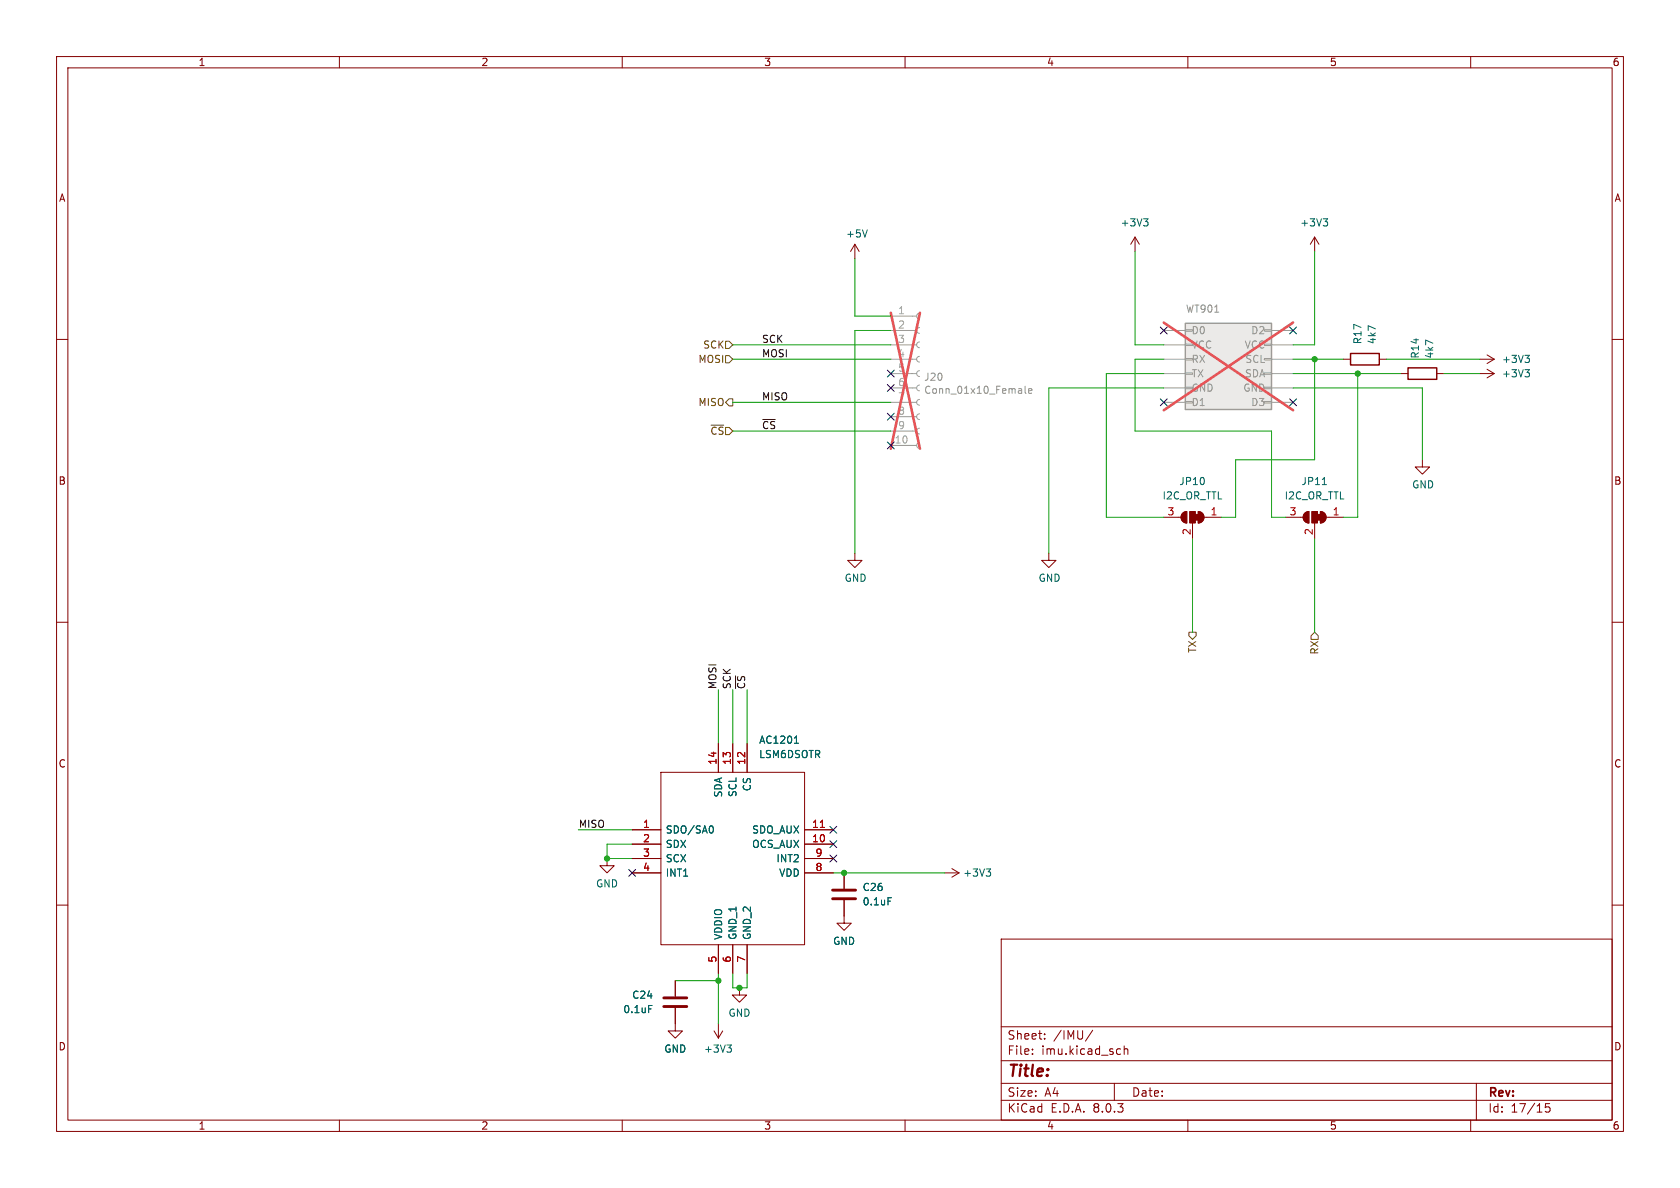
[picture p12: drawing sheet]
<svg xmlns="http://www.w3.org/2000/svg" width="297mm" height="210mm" viewBox="0 0 297 210" stroke-linecap="round" stroke-linejoin="round" font-family="sans-serif">
<g fill="none" stroke="#840000" stroke-width=".18">
<path d="M10 10h277v190h-277zM12 12h273v186h-273zM60 10v2M110 10v2M160 10v2M210 10v2M260 10v2M10 60h2M285 60h2M247.6 66h1.3M254 66h1.3M185.4 97.8v1.3h1.3l-1.3 1.2-1.3-1.2h1.3"/>
<path d="M205.7 91.4h3.1M209.1 90.7l.7-.3v2.1a1.02 1.02 0 0 1-.9-.7 1.02 1.02 0 0 1 .2-1.1zM210.8 92.5v2.8M211.8 90.4a1.02 1.02 0 0 1 1 1 1.02 1.02 0 0 1-1 1.1zM212.9 91.4h3M10 110h2M285 110h2M10 160h2M107.3 151.8v1.2h1.3l-1.3 1.3-1.3-1.3h1.3M285 160h2M119.4 178.2v4h1.2l-1.2 1.3-1.3-1.3h1.3M119.4 173.4v2.7"/>
<path d="M177 166h108v32h-108zM60 198v2M110 198v2M126.2 182.2l.8 1.3M127 181v2.5M127.8 182.2l-.8 1.3M160 198v2M177 194.5h108M177 191.5h108M177 187.5h108M177 181.5h108M182.5 186.3v.1"/>
<path d="M182.5 185.5v.1M184.7 183.6v.1M184.7 182.8v.1M193.2 182.1l-1.3 2M197 191.5v3M197.7 185.4l.4 .1M198.1 186.3l-.4 .1M198.7 185.5l.3-.1 .3 .1 .1 .9M198.7 184.9v1.5M210 198v2M260 198v2M261 191.5v6.5"/>
<path d="M274 195.1h-.8v.7l.2-.1h.5l.1 .3v.5l-.3 .1-.5-.1"/>
</g>
<path d="M248.9 65h5.1v2.1h-5.1z" fill="none" stroke="#840000" stroke-width=".25"/>
<path d="M117.3 177.9h4.1M117.3 176.4h4.1" fill="none" stroke="#840000" stroke-width=".51"/>
<path d="M114.7 177.7h.6M128.5 184.7h.8l-.4 .5M129.1 185.2l.2 .3v.3l-.2 .2" fill="none" stroke="#006464" stroke-width=".18"/>
<g fill="#840000" stroke="#840000" stroke-width=".18">
<path d="M211.3 90.9h.5v1h-.5z"/>
<path d="M211.8 90.4a1.02 1.02 0 0 1 1 1 1.02 1.02 0 0 1-1 1.1z"/>
<path d="M210.3 90.4h1v2.1h-1z"/>
<path d="M209.1 90.7l.7-.3v2.1a1.02 1.02 0 0 1-.9-.7 1.02 1.02 0 0 1 .2-1.1z"/>
</g>
<path d="M209.5 57.2h15.3v15.2h-15.3z" fill="#ebeae8"/>
<path d="M209.5 57.2h15.3v15.2h-15.3z" fill="none" stroke="#9c9b98" stroke-width=".25"/>
<g fill="none" stroke="#9c9b98" stroke-width=".18">
<path d="M157.5 58.4h4.6M157.5 55.9h4.6M162.6 57.9l-.4 .2-.1 .3 .1 .4 .4 .1M162.6 55.4l-.4 .1-.1 .4 .1 .3 .4 .2M205.7 58.4h3.8M209.5 58.3h1.3v.2h-1.3zM223.5 58.3h1.3v.2h-1.3zM224.8 58.4h3.8M157.5 61h4.6M157.5 63.5h4.6M157.5 66h4.6M157.5 68.6h4.6"/>
<path d="M157.5 71.1h4.6M157.5 78.7h4.6M157.5 76.2h4.6M157.5 73.7h4.6M162.6 78.2l-.4 .2-.1 .3 .1 .4 .4 .1M162.6 75.7l-.4 .1-.1 .4 .1 .4 .4 .1M162.6 73.2l-.4 .1-.1 .4 .1 .3 .4 .2M162.6 70.6l-.4 .2-.1 .3 .1 .4 .4 .1M162.6 68.1l-.4 .1-.1 .4 .1 .3 .4 .2M162.6 65.5l-.4 .2-.1 .3 .1 .4 .4 .1M162.6 63l-.4 .1-.1 .4 .1 .4 .4 .1M162.6 60.5l-.4 .1-.1 .4 .1 .3 .4 .2"/>
<path d="M205.7 61h3.8M205.7 63.5h3.8M205.7 66h3.8M205.7 68.6h3.8M205.7 71.1h3.8M209.5 71h1.3v.2h-1.3zM209.5 68.5h1.3v.2h-1.3zM209.5 65.9h1.3v.3h-1.3zM209.5 63.4h1.3v.2h-1.3zM209.5 60.8h1.3v.3h-1.3zM223.5 71h1.3v.2h-1.3zM223.5 68.5h1.3v.2h-1.3z"/>
<path d="M223.5 65.9h1.3v.3h-1.3zM223.5 63.4h1.3v.2h-1.3zM223.5 60.8h1.3v.3h-1.3zM224.8 61h3.8M224.8 63.5h3.8M224.8 66h3.8M224.8 68.6h3.8M224.8 71.1h3.8"/>
</g>
<path d="M157.5 55.3l5.1 24M162.6 55.3l-5.1 24M205.7 57l22.9 15.5M228.6 57l-22.9 15.5" fill="none" stroke="#e75356" stroke-width=".46"/>
<g fill="none" stroke="#840000" stroke-width=".18">
<path d="M151.1 43.2l-.7 1.3M151.1 43.2v2.5M151.1 43.2l.8 1.3M200.7 41.9l-.8 1.3M200.7 41.9v2.6M200.7 41.9l.7 1.3M232.4 41.9l-.8 1.3M232.4 41.9v2.6M232.4 41.9l.8 1.3M237.5 63.5h1.3M243.8 63.5h1.3M261.6 63.5h2.6"/>
<path d="M261.6 66h2.6M262.9 62.7l1.3 .8M262.9 65.3l1.3 .7M264.2 63.5l-1.3 .8M264.2 66l-1.3 .8M151.1 97.8v1.3h1.3l-1.3 1.2-1.2-1.2h1.2M227.3 91.4h3.1M230.7 90.7l.7-.3v2.1a1.02 1.02 0 0 1-.9-.7 1.02 1.02 0 0 1 .2-1.1zM232.4 92.5v2.8M233.4 90.4a1.02 1.02 0 0 1 1 1 1.02 1.02 0 0 1-1 1.1zM234.4 91.4h3.1M251.5 81.3v1.3h1.2l-1.2 1.2-1.3-1.2h1.3"/>
<path d="M116.8 136.5h25.4v30.5h-25.4zM127 131.4v5.1M129.5 131.4v5.1M132.1 131.4v5.1M111.8 146.7h5M111.8 149.2h5M111.8 151.8h5M111.8 154.3h5M142.2 146.7h5.1M142.2 149.2h5.1M142.2 151.8h5.1M142.2 154.3h5.1"/>
<path d="M149.2 159.1v4.1h1.3l-1.3 1.3-1.2-1.3h1.2M149.2 154.3v2.8M167 154.3h2.5M168.3 153.5l1.2 .8M169.5 154.3l-1.2 .8M119.4 173.4v2.7M119.4 178.2v2.8M127 167v5.1M129.5 167v5.1M130.7 174.6v1.3h1.3l-1.3 1.3-1.2-1.3h1.2M132.1 167v5.1"/>
</g>
<g fill="none" stroke="#006464" stroke-width=".18">
<path d="M202.2 38.7h.8l-.5 .5M202.7 39.2l.3 .2v.3l-.3 .2M233.9 38.7h.8l-.4 .5M234.5 39.2l.2 .2v.3l-.2 .2M153.3 40.6l-.4 1.3M269.6 62.8h.8l-.4 .5M269.6 65.3h.8l-.4 .5M270.1 63.3l.3 .2v.3l-.3 .3M270.1 65.8l.3 .3v.3l-.3 .2M233.8 85.7h.7M140.4 131.4h.8M140.7 130.3l.1-.2v1.3"/>
<path d="M125.8 146a.79 .79 0 0 1 0 1.3M157 158.7h.6M174.3 153.6h.8l-.4 .5M174.9 154.1l.2 .2v.3l-.2 .3M114.7 177.7h.6"/>
</g>
<path d="M181.2 68.3v1.1l.2 .1M181.8 69.1l.6-.1v-.2l-.4-.1-.2 .2 .1 .6h.5" fill="none" stroke="#939391" stroke-width=".18"/>
<path d="M145 146.3h.7" fill="none" stroke="#a90000" stroke-width=".18"/>
<g fill="#840000" stroke="#840000" stroke-width=".18">
<path d="M232.9 90.9h.5v1h-.5z"/>
<path d="M233.4 90.4a1.02 1.02 0 0 1 1 1 1.02 1.02 0 0 1-1 1.1z"/>
<path d="M231.9 90.4h1v2.1h-1z"/>
<path d="M230.7 90.7l.7-.3v2.1a1.02 1.02 0 0 1-.9-.7 1.02 1.02 0 0 1 .2-1.1z"/>
</g>
<path d="M147.2 158.9h4.1M147.2 157.4h4.1" fill="none" stroke="#840000" stroke-width=".51"/>
<path d="M238.8 62.5h5v2h-5z" fill="none" stroke="#840000" stroke-width=".25"/>
<path d="M128.3 60.3h.6l.6 .7-.6 .6h-.6zM128.3 62.9h.6l.6 .6-.6 .6h-.6zM128.9 70.5h.6v1.3h-.6l-.6-.7zM210.2 111.8h1.3v.6l-.7 .6-.6-.6zM232.4 111.8l.6 .6v.6h-1.2v-.6z" fill="none" stroke="#725600" stroke-width=".18"/>
<g fill="none" stroke="#009600" stroke-width=".18">
<path d="M151.1 45.7v10.2h6.4M157.5 58.4h-6.4v39.4M200.7 44.5v16.5h5M232.4 44.5v16.5h-3.8M129.5 61h28M129.5 63.5h28M129.5 76.2h28M129.5 71.1h28M205.7 66h-10.1v25.4h10.1M205.7 68.6h-20.3v29.2M205.7 63.5h-5v12.7h24.1v15.2h2.5M228.6 66h19"/>
<path d="M228.6 68.6h22.9v12.7M228.6 63.5h8.9M232.4 63.5v17.8h-14v10.1h-2.5M240 66v25.4h-2.5M245.1 63.5h16.5M255.3 66h6.3M210.8 95.3v16.5M232.4 95.3v16.5M127 121.9v9.5M129.5 121.9v9.5M132.1 121.9v9.5M102.2 146.7h9.6"/>
<path d="M111.8 149.2h-4.5v2.6h4.5M147.3 154.3h19.7M119.4 173.4h7.6M127 172.1v8.9M129.5 172.1v2.5h2.6v-2.5"/>
</g>
<g fill="none" stroke="#000084" stroke-width=".18">
<path d="M205.1 57.8l1.2 1.2M206.3 57.8l-1.2 1.2M228 57.8l1.2 1.2M229.2 57.8l-1.2 1.2M156.9 73.1l1.2 1.2M156.9 65.4l1.2 1.2M156.9 78.1l1.2 1.2M156.9 68l1.2 1.2M158.1 73.1l-1.2 1.2M158.1 65.4l-1.2 1.2M158.1 78.1l-1.2 1.2M158.1 68l-1.2 1.2"/>
<path d="M205.1 70.5l1.2 1.2M206.3 70.5l-1.2 1.2M228 70.5l1.2 1.2M229.2 70.5l-1.2 1.2M111.2 153.7l1.2 1.2M112.4 153.7l-1.2 1.2M146.7 151.2l1.2 1.2M146.7 146.1l1.2 1.2M146.7 148.6l1.2 1.2M147.9 151.2l-1.2 1.2M147.9 146.1l-1.2 1.2M147.9 148.6l-1.2 1.2"/>
</g>
<g fill="#009600" stroke="#009600" stroke-width=".18">
<circle cx="149.2" cy="154.3" r=".46"/>
<circle cx="130.7" cy="174.6" r=".46"/>
<circle cx="107.3" cy="151.8" r=".46"/>
<circle cx="127" cy="173.4" r=".46"/>
<circle cx="232.4" cy="63.5" r=".46"/>
<circle cx="240" cy="66" r=".46"/>
</g>
<text font-size="2.8" fill="#840000" x="178" y="190.9">Title:</text>
<g font-size="2.1" fill="#840000">
<text x="178" y="184">Sheet:</text>
<text x="186.2" y="184">/IMU/</text>
<text x="178" y="186.7">File:</text>
<text x="184.1" y="186.7">imu.kicad_sch</text>
<text x="178" y="196.9">KiCad</text>
<text x="178" y="194.1">Size:</text>
<text x="184.7" y="194.1">A4</text>
<text x="185.7" y="196.9">E.D.A.</text>
<text x="193.3" y="196.9">8.0.3</text>
<text x="200" y="194.1">Date:</text>
<text x="263" y="194.3">Rev:</text>
<text x="263" y="196.9">Id:</text>
<text x="267.1" y="196.9">17/15</text>
</g>
<g font-size="1.8" fill="#840000">
<text x="35" y="11.9">1</text>
<text x="85" y="11.9">2</text>
<text x="135" y="11.9">3</text>
<text x="185" y="11.9">4</text>
<text x="235" y="11.9">5</text>
<text x="285" y="11.9">6</text>
<text x="10.3" y="35.9">A</text>
<text x="285.3" y="35.9">A</text>
<text x="10.3" y="85.9">B</text>
<text x="285.3" y="85.9">B</text>
<text x="10.3" y="135.9">C</text>
<text x="285.3" y="135.9">C</text>
<text x="10.3" y="185.9">D</text>
<text x="285.3" y="185.9">D</text>
<text x="35" y="199.9">1</text>
<text x="85" y="199.9">2</text>
<text x="135" y="199.9">3</text>
<text x="185" y="199.9">4</text>
<text x="235" y="199.9">5</text>
<text x="285" y="199.9">6</text>
</g>
<g font-size="1.8" fill="#006464">
<text x="198" y="40.2">+3V3</text>
<text x="229.8" y="40.2">+3V3</text>
<text x="149.5" y="42.2">+5V</text>
<text x="240.9" y="61" transform="rotate(-90 240.9 61)">R17</text>
<text x="243.4" y="61" transform="rotate(-90 243.4 61)">4k7</text>
<text x="251.1" y="63.5" transform="rotate(-90 251.1 63.5)">R14</text>
<text x="253.6" y="63.5" transform="rotate(-90 253.6 63.5)">4k7</text>
<text x="265.4" y="64.4">+3V3</text>
<text x="265.4" y="66.9">+3V3</text>
<text x="205.4" y="88.5">I2C_OR_TTL</text>
<text x="208.4" y="86">JP10</text>
<text x="227" y="88.5">I2C_OR_TTL</text>
<text x="230" y="86">JP11</text>
<text x="249.6" y="86.5">GND</text>
<text x="149.2" y="103">GND</text>
<text x="183.5" y="103">GND</text>
<text x="134.1" y="131.7">AC1201</text>
<text x="134.1" y="134.2">LSM6DSOTR</text>
<text x="127.9" y="141.1" transform="rotate(-90 127.9 141.1)">SDA</text>
<text x="130.4" y="141" transform="rotate(-90 130.4 141)">SCL</text>
<text x="132.9" y="140" transform="rotate(-90 132.9 140)">CS</text>
<text x="117.6" y="147.5">SDO/SA0</text>
<text x="132.9" y="147.5">SDO_AUX</text>
<text x="117.6" y="150.1">SDX</text>
<text x="117.6" y="152.6">SCX</text>
<text x="117.6" y="155.2">INT1</text>
<text x="132.9" y="150.1">OCS_AUX</text>
<text x="137.2" y="152.6">INT2</text>
<text x="137.6" y="155.2">VDD</text>
<text x="170.2" y="155.2">+3V3</text>
<text x="105.3" y="157.1">GND</text>
<text x="152.4" y="157.7">C26</text>
<text x="152.4" y="160.2">0.1uF</text>
<text x="127.9" y="166.2" transform="rotate(-90 127.9 166.2)">VDDIO</text>
<text x="130.4" y="166.2" transform="rotate(-90 130.4 166.2)">GND_1</text>
<text x="132.9" y="166.2" transform="rotate(-90 132.9 166.2)">GND_2</text>
<text x="147.2" y="167.2">GND</text>
<text x="110.1" y="179.3">0.1uF</text>
<text x="111.7" y="176.8">C24</text>
<text x="128.7" y="179.9">GND</text>
<text x="117.3" y="186.3">GND</text>
<text x="124.4" y="186.3">+3V3</text>
</g>
<g font-size="1.8" fill="#a5a4a2">
<text x="158.7" y="55.6">1</text>
<text x="158.7" y="58.2">2</text>
<text x="158.7" y="60.7">3</text>
<text x="158.7" y="63.2">4</text>
<text x="158.7" y="65.8">5</text>
<text x="158.7" y="68.3">6</text>
<text x="158.7" y="70.9">7</text>
<text x="158.7" y="73.4">8</text>
<text x="158.7" y="75.9">9</text>
<text x="158.1" y="78.5">10</text>
</g>
<g font-size="1.8" fill="#939391">
<text x="209.6" y="55.5">WT901</text>
<text x="210.6" y="59.3">D0</text>
<text x="221.1" y="59.3">D2</text>
<text x="210.6" y="61.8">VCC</text>
<text x="210.6" y="64.4">RX</text>
<text x="219.9" y="61.8">VCC</text>
<text x="220.1" y="64.4">SCL</text>
<text x="163.3" y="67.5">J20</text>
<text x="163.3" y="69.8">Conn_01x10_Female</text>
<text x="210.6" y="66.9">TX</text>
<text x="210.6" y="69.4">GND</text>
<text x="210.6" y="72">D1</text>
<text x="219.7" y="69.4">GND</text>
<text x="220" y="66.9">SDA</text>
<text x="221.1" y="72">D3</text>
</g>
<g font-size="1.8" fill="#725600">
<text x="123.4" y="64.4">MOSI</text>
<text x="124.2" y="61.8">SCK</text>
<text x="123.4" y="72">MISO</text>
<text x="125.5" y="77.1">~{CS}</text>
<text x="211.7" y="115.5" transform="rotate(-90 211.7 115.5)">TX</text>
<text x="233.3" y="115.8" transform="rotate(-90 233.3 115.8)">RX</text>
</g>
<g font-size="1.8" fill="#0f0f0f">
<text x="134.6" y="63.2">MOSI</text>
<text x="134.6" y="60.7">SCK</text>
<text x="134.6" y="70.9">MISO</text>
<text x="134.6" y="75.9">~{CS}</text>
<text x="126.7" y="121.9" transform="rotate(-90 126.7 121.9)">MOSI</text>
<text x="129.3" y="121.9" transform="rotate(-90 129.3 121.9)">SCK</text>
<text x="131.8" y="121.9" transform="rotate(-90 131.8 121.9)">~{CS}</text>
<text x="102.2" y="146.4">MISO</text>
</g>
<g font-size="1.8" fill="#a90000">
<text x="206.3" y="91.2">3</text>
<text x="210.6" y="94.7" transform="rotate(-90 210.6 94.7)">2</text>
<text x="213.9" y="91.2">1</text>
<text x="227.9" y="91.2">3</text>
<text x="232.2" y="94.7" transform="rotate(-90 232.2 94.7)">2</text>
<text x="235.5" y="91.2">1</text>
<text x="126.7" y="135.3" transform="rotate(-90 126.7 135.3)">14</text>
<text x="129.3" y="135.3" transform="rotate(-90 129.3 135.3)">13</text>
<text x="131.8" y="135.3" transform="rotate(-90 131.8 135.3)">12</text>
<text x="113.6" y="146.4">1</text>
<text x="113.6" y="149">2</text>
<text x="143.5" y="149">10</text>
<text x="143.5" y="146.4">11</text>
<text x="113.6" y="151.5">3</text>
<text x="113.6" y="154.1">4</text>
<text x="144.1" y="154.1">8</text>
<text x="144.1" y="151.5">9</text>
<text x="126.7" y="170.3" transform="rotate(-90 126.7 170.3)">5</text>
<text x="129.3" y="170.3" transform="rotate(-90 129.3 170.3)">6</text>
<text x="131.8" y="170.3" transform="rotate(-90 131.8 170.3)">7</text>
</g>
</svg>
